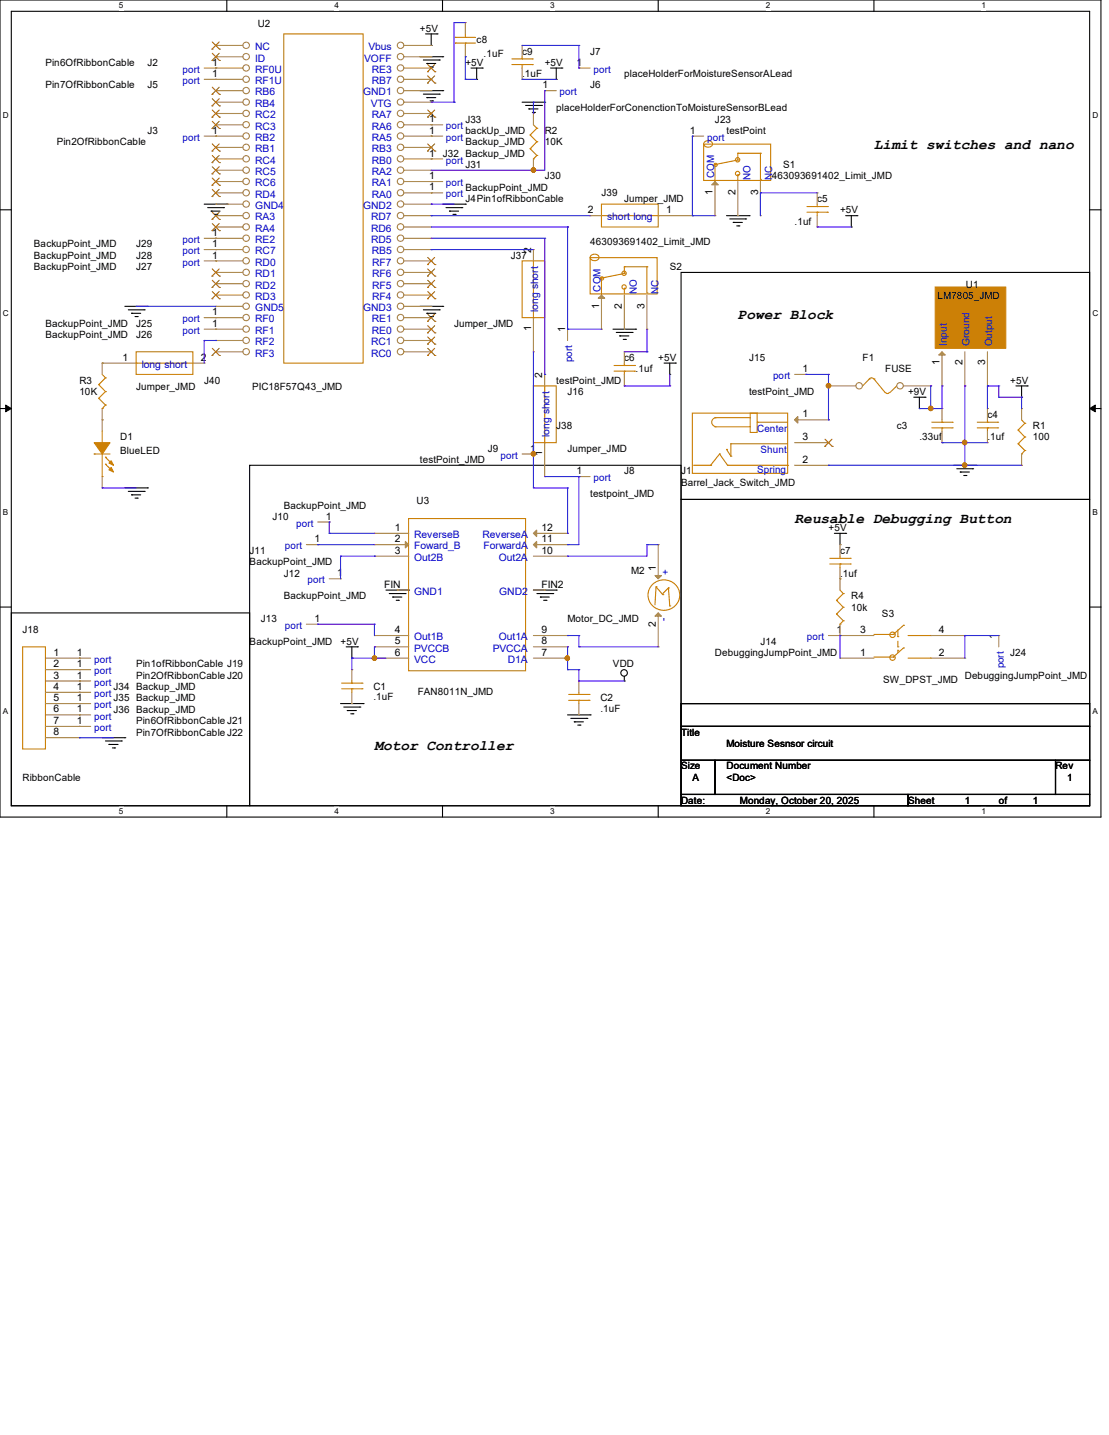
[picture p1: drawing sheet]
<svg xmlns="http://www.w3.org/2000/svg" width="216mm" height="279mm" viewBox="0 0 216 279" stroke-linecap="round" stroke-linejoin="round" font-family="sans-serif">
<path d="M0 0h214.3v159.1h-214.3zM2.2 2.2h209.9v154.7h-209.9z" fill="none" stroke="#000" stroke-width=".21"/>
<g fill="#fff">
<path d="M23.2 .2h.8v1.8h-.8z"/>
<path d="M23.2 157.1h.8v1.8h-.8z"/>
</g>
<path d="M44.2 0v2.2M44.2 156.9v2.2" fill="none" stroke="#000" stroke-width=".21"/>
<g fill="#fff">
<path d="M65.1 .2h.9v1.8h-.9z"/>
<path d="M65.1 157.1h.9v1.8h-.9z"/>
</g>
<path d="M86.1 0v2.2M86.1 156.9v2.2" fill="none" stroke="#000" stroke-width=".21"/>
<g fill="#fff">
<path d="M107.1 .2h.9v1.8h-.9z"/>
<path d="M107.1 157.1h.9v1.8h-.9z"/>
</g>
<path d="M128.1 0v2.2M128.1 156.9v2.2" fill="none" stroke="#000" stroke-width=".21"/>
<g fill="#fff">
<path d="M149.1 .2h.9v1.8h-.9z"/>
<path d="M149.1 157.1h.9v1.8h-.9z"/>
</g>
<path d="M170.1 0v2.2M170.1 156.9v2.2" fill="none" stroke="#000" stroke-width=".21"/>
<g fill="#fff">
<path d="M191.1 .2h.9v1.8h-.9z"/>
<path d="M191.1 157.1h.9v1.8h-.9z"/>
<path d="M.6 21.5h1.1v1.8h-1.1z"/>
<path d="M212.7 21.5h1.1v1.8h-1.1z"/>
<path d="M.6 60.2h1.1v1.7h-1.1z"/>
<path d="M212.7 60.2h1.1v1.7h-1.1z"/>
</g>
<path d="M0 40.9h2.2M212.1 40.9h2.2" fill="none" stroke="#000" stroke-width=".21"/>
<g fill="#fff">
<path d="M.6 98.8h1v1.8h-1z"/>
<path d="M212.7 98.8h1v1.8h-1z"/>
</g>
<path d="M0 79.5h2.2M212.1 79.5h2.2" fill="none" stroke="#000" stroke-width=".21"/>
<path d="M1.1 78.9l1.1 .6-1.1 .7zM212.1 79.5l1.1-.6v1.3z" fill="#000" stroke="#000" stroke-width=".19"/>
<g fill="#fff">
<path d="M.6 137.5h1v1.8h-1z"/>
<path d="M212.7 137.5h1v1.8h-1z"/>
</g>
<g fill="none" stroke="#000" stroke-width=".21">
<path d="M81.7 17.7h4.5M81.7 11h4.5M82.4 18.3h3.1M82.4 11.7h3.1M82.8 6.6h2.3M83.1 19h.1M83.1 12.4h.1M83.1 19h1.7M83.1 12.4h1.7M83.7 19.6h.5M83.7 13h.5M83.9 8.8h.1"/>
<path d="M83.9 6.6v2.2M84.2 19.6h.1M84.2 13h.1M85.1 6.6h.1M85.5 18.3h.1M85.5 11.7h.1M86.2 17.7h.1M86.2 11h.1M91.7 13.3h2.2M92.8 15.5h.1M92.8 13.3v2.2M93.9 13.3h.1"/>
<path d="M101.6 19.9h4.4M106 19.9h.1M107.2 13.3h2.2M108.3 15.5h.1M108.3 13.3v2.2M109.4 13.3h.1M39.8 39.8h4.4M44.2 39.8h.1M86.2 39.8h4.4M90.6 39.8h.1M102.3 20.5h3.1M103 21.2h.1"/>
<path d="M103 21.2h1.7M103.6 21.9h.5M104.1 21.9h.1M105.4 20.5h.1M24.3 59.6h4.4M28.7 59.6h.1M40.4 40.4h3.1M41.1 41.1h.1M41.1 41.1h1.7M41.7 41.7h.5M42.2 41.7h.1M43.5 40.4h.1"/>
<path d="M81.7 59.6h4.5M86.2 59.6h.1M86.8 40.4h3.1M87.5 41.1h.1M87.5 41.1h1.8M88.2 41.7h.4M88.6 41.7h.1M89.9 40.4h.1M132.6 53h79.5v44.2h-79.5zM141.4 42h4.4M142.1 42.6h3.1M142.7 43.3h.1"/>
<path d="M142.7 43.3h1.8M143.4 44h.4M143.8 44h.1M145.2 42.6h.1M145.8 42h.1M164.6 42h2.2M165.7 44.2h.1M165.7 42v2.2M166.8 42h.1M25 60.3h3.1M25.6 61h.1M25.6 61h1.8"/>
<path d="M26.3 61.6h.4M26.7 61.6h.1M28.1 60.3h.1M82.4 60.3h3.1M83.1 61h.1M83.1 61h1.7M83.7 61.6h.5M84.2 61.6h.1M85.5 60.3h.1M119.3 64.1h4.4M120 64.7h3.1M120.6 65.4h.1"/>
<path d="M120.6 65.4h1.8M121.3 66.1h.5M121.8 66.1h.1M123.1 64.7h.1M123.7 64.1h.1M129.3 70.7h2.2M130.4 72.9h.1M130.4 70.7v2.2M131.5 70.7h.1M177.9 77.3h2.2M179 79.5h.1M179 77.3v2.2"/>
<path d="M180.1 77.3h.1M197.8 75.1h2.2M198.9 77.3h.1M198.9 75.1v2.2M200 75.1h.1M24.3 95h4.4M25 95.7h3.1M25.6 96.4h.1M25.6 96.4h1.8M26.3 97h.4M26.7 97h.1M28.1 95.7h.1"/>
<path d="M28.7 95h.1M48.6 90.6h84v66.3h-84zM132.6 97.2h79.5v39.8h-79.5zM185.6 90.6h4.4M186.3 91.3h3.1M186.9 91.9h.1M186.9 91.9h1.8M187.6 92.6h.4M188 92.6h.1M189.4 91.3h.1M190 90.6h.1M0 118.2h2.2"/>
<path d="M2.2 119.3h46.4v37.6h-46.4zM75.1 114.9h4.4M75.8 115.6h3.1M76.5 116.2h.1M76.5 116.2h1.7M77.1 116.9h.5M77.6 116.9h.1M78.9 115.6h.1M79.5 114.9h.1M103.8 114.9h4.5M104.5 115.6h3.1M105.2 116.2h.1"/>
<path d="M105.2 116.2h1.7M105.8 116.9h.5M106.3 116.9h.1M107.6 115.6h.1M108.3 114.9h.1M162.4 103.8h2.2M163.5 106h.1M163.5 103.8v2.2M164.6 103.8h.1M212.1 118.2h2.2M66.3 137h4.4M66.9 137.7h3.2"/>
<path d="M67.4 125.9h2.2M67.6 138.3h.1M67.6 138.3h1.8M68.3 139h.4M68.5 128.1h.1M68.5 125.9v2.2M68.7 139h.1M69.6 125.9h.1M70.1 137.7h.1M70.7 137h.1M110.5 139.2h4.4M111.1 139.9h3.2"/>
<path d="M114.3 139.9h.1M114.9 139.2h.1M121.5 132.6h.1M121.5 131.7v.9M132.6 137h79.5v4.4h-79.5zM19.9 143.6h4.4M20.5 144.3h3.1M21.2 144.9h.1M21.2 144.9h1.8M21.9 145.6h.4M22.3 145.6h.1M23.6 144.3h.1"/>
<path d="M24.3 143.6h.1M111.8 140.5h.1M111.8 140.5h1.8M112.5 141.2h.4M112.9 141.2h.1M132.6 141.4h79.5v6.6h-79.5zM132.6 148h6.6v6.7h-6.6zM132.6 154.7h44.2v2.2h-44.2zM139.2 148h66.3v6.7h-66.3zM176.8 154.7h35.3v2.2h-35.3zM205.5 148h6.6v6.7h-6.6z"/>
<circle cx="121.5" cy="131" r=".64"/>
</g>
<g fill="none" stroke="#a84" stroke-width=".21">
<path d="M101.6 8.8h.1M101.6 15.5h.1M101.6 8.8v2.2M101.6 13.3v2.2M83.9 30.9h.1M83.9 35.3h.1M83.9 30.9h2.3M83.9 35.3h2.3M139.2 35.3v6.7M143.6 35.3v6.7M148 35.3v6.7M159.1 37.5h.1"/>
<path d="M159.1 37.5v2.3M39.8 48.6h2.2M42 48.6h.1M117.1 57.4v6.7M121.5 57.4v6.7M125.9 57.4v6.7M139.2 42h.1M143.6 42h.1M148 42h.1M159.1 44.2h.1M159.1 42v2.2M39.8 61.8h2.2"/>
<path d="M42 61.8h.1M117.1 64.1h.1M121.5 64.1h.1M125.9 64.1h.1M154.7 72.9h2.2M156.9 72.9h.1M183.4 79.5h.1M183.4 75.1h.1M183.4 68.5v6.6M183.4 79.5v2.2M187.8 75.1h.1M187.8 68.5v6.6"/>
<path d="M192.2 75.1h.1M192.2 68.5v6.6M183.4 86.2h.1M183.4 83.9v2.3M59.6 106h2.2M61.8 106h.1M61.8 101.6h2.3M64.1 101.6h.1M64.1 112.7h2.2M66.3 112.7h.1M128.1 106h.1M128.1 106v6.7"/>
<path d="M128.1 119.3v6.6M15.5 132.6h.1M15.5 139.2h.1M15.5 132.6h2.2M15.5 139.2h2.2M59.6 121.5h2.2M61.8 121.5h.1M128.1 125.9h.1M161.3 123.7h8.8M163.5 123.7h.1M163.5 128.1h.1M163.5 128.1h6.6"/>
<path d="M181.2 123.7h6.6M181.2 128.1h6.6M187.8 128.1h.1M187.8 123.7h.1"/>
</g>
<g fill="none" stroke="#cc8006" stroke-width=".21">
<path d="M99.7 12.6h3.9M99.7 11.5h3.9M101.6 11.5h.1M101.6 12.6h.1M101.6 11v.5M101.6 12.6v.7M103.6 12.6h.1M103.6 11.5h.1M137 28.1h13v7h-13zM137.2 27.6a.84 .84 0 0 1 1-.2 .84 .84 0 0 1 .5 .9 .86 .86 0 0 1-1 .4 .86 .86 0 0 1-.6-.9zM139.2 32h.1M139.2 32v3.3"/>
<path d="M143.6 31.2h.1M143.6 29.8h.1M143.6 34h.1M143.6 31.2l-4.4 .8M143.6 29.8v1.4M143.6 34v1.1M143.6 29.8h4.4M148 29.8h.1M148 34.9h.1M148 29.8v5.1M159.1 39.8v.4M114.9 50.2h13v7h-13z"/>
<path d="M115.1 49.7a.84 .84 0 0 1 1-.2 .84 .84 0 0 1 .5 .9 .86 .86 0 0 1-1 .4 .86 .86 0 0 1-.6-.9zM117.1 54.1h.1M117.1 54.1v3.3M121.5 53.3h.1M121.5 51.9h.1M121.5 56.1h.1M121.5 53.3l-4.4 .8M121.5 51.9v1.4M121.5 56.1v1.1M121.5 51.9h4.4M125.9 51.9h.1M125.9 57h.1"/>
<path d="M125.9 51.9v5.1M157.1 41.3h4M157.1 40.2h4M159.1 40.2h.1M159.1 41.3h.1M159.1 41.3v.7M161.1 41.3h.1M161.1 40.2h.1M169.2 73.8a.64 .64 0 0 1 .9 0M169.2 73.8h.1M169.2 73.8l-1.3 1.3M170.1 73.8h.1"/>
<path d="M170.1 73.8l2.2 2.7M173.1 76.4l-.3 .2-.4-.2M174.6 75.1h.1M174.6 75.1l-1.4 1.4M181.4 83.3h4M181.4 82.2h4M183.4 82.2h.1M183.4 83.3h.1M183.4 81.7v.5M183.4 83.3v.6M185.4 83.3h.1M185.4 82.2h.1"/>
<path d="M126.8 114a3 3 0 0 1 5 .2 3 3 0 0 1-1.8 4.6 2.99 2.99 0 0 1-3.3-1.3 2.99 2.99 0 0 1 .1-3.5zM127.7 114.3h.1M127.7 114.3l-.2 3.5M127.7 114.3l1.3 1.5M129 115.8h.1M130.1 114.5h.1M130.1 114.5l-1.1 1.1M130.1 114.5l.3 3.5M130.4 118h.1M170.1 123.5h3.8M170.1 127.9h3.8M173.9 123.5h.1"/>
<path d="M173.9 127.9h.1M174.8 124h.1M174.8 125.9h.1M174.8 126.6h.1M174.8 122.6v1.4M174.8 124.8v1.1M174.8 126.6v.4M175.9 121.8h.1M175.9 126.2h.1M175.9 121.8l-2 1.7M175.9 126.2l-2 1.7M176.8 123.7h4.4"/>
<path d="M176.8 128.1h4.4M181.2 123.7h.1M181.2 128.1h.1"/>
<circle cx="139.3" cy="32.1" r=".32"/>
<circle cx="143.6" cy="33.8" r=".42"/>
<circle cx="143.6" cy="31.1" r=".42"/>
<circle cx="117.2" cy="54.2" r=".32"/>
<circle cx="121.5" cy="55.9" r=".42"/>
<circle cx="121.5" cy="53.2" r=".42"/>
<circle cx="173.8" cy="128" r=".53"/>
<circle cx="173.8" cy="123.6" r=".53"/>
</g>
<g fill="#a84" stroke="#a84" stroke-width=".21">
<path d="M117.1 57.4l.6 .7h-1.2z"/>
<path d="M138.6 36l.6-.7 .6 .7z"/>
<path d="M182.8 69.1l.6-.6 .6 .6z"/>
<path d="M127.5 112.1h1.3l-.7 .6z"/>
<path d="M127.5 120l.6-.7 .7 .7z"/>
</g>
<path d="M182.1 55.9h13.7v11.9h-13.7z" fill-rule="evenodd" fill="#cc8006" stroke="#cc8006" stroke-width=".21"/>
<circle cx="167.3" cy="75.1" r=".63" fill="#fff" stroke="#a84" stroke-width=".21"/>
<path d="M161.3 75.1h.1M161.3 75.1h5.3" fill="none" stroke="#a84" stroke-width=".21"/>
<circle cx="175.2" cy="75.1" r=".63" fill="#fff" stroke="#a84" stroke-width=".21"/>
<g fill="none" stroke="#a84" stroke-width=".21">
<path d="M39.8 13.3h2.2M42 13.3h.1M106 17.7h.1M106 17.7h2.3M112.7 13.3h.1M112.7 13.3h2.2M39.8 26.5h2.2M42 26.5h.1M83.9 37.5h.1M83.9 37.5h2.3M103.8 22.1h.1M103.8 33.1h.1"/>
<path d="M103.8 22.1v2.2M103.8 30.9v2.2M134.8 26.5h.1M134.8 26.5h2.2M39.8 46.4h2.2M42 46.4h.1M114.9 42h.1M114.9 42h2.2M128.1 42h6.7M134.8 42h.1M19.9 70.7h.1M19.9 70.7v2.2"/>
<path d="M19.9 79.5v4.4M19.9 70.7h6.6M37.5 70.7h2.3M39.8 70.7h.1M106 72.9h.1M106 72.9v2.2M121.5 68.5h.1M121.5 75.1h.1M121.5 68.5v2.2M121.5 72.9v2.2M175.9 75.1h5.3M181.2 75.1h.1"/>
<path d="M192.2 79.5h.1M192.2 79.5v2.2M198.9 79.5h.1M198.9 79.5v2.2M19.9 81.7h.1M19.9 95h.1M19.9 92.8v2.2M101.6 88.4h2.2M103.8 88.4h.1M106 92.8h.1M106 86.2v6.6M112.7 92.8h.1"/>
<path d="M112.7 92.8h2.2M154.7 81.7h6.6M154.7 90.6h6.6M154.7 86.2h6.6M161.3 81.7h.1M161.3 90.6h.1M161.3 86.2h.1M192.2 86.2h.1M192.2 83.9v2.3M198.9 90.6h.1M198.9 88.4v2.2M72.9 103.8h.1"/>
<path d="M72.9 106h.1M72.9 108.3h.1M72.9 103.8h6.6M72.9 106h6.6M72.9 108.3h6.6M77.3 114.9h.1M77.3 114.9h2.2M103.8 103.8h6.7M103.8 106h6.7M103.8 108.3h6.7M103.8 114.9h2.2M106 114.9h.1"/>
<path d="M110.5 108.3h.1M110.5 106h.1M110.5 103.8h.1M163.5 112.7h.1M163.5 112.7v2.2M8.8 128.1h8.9M8.8 130.4h8.9M8.8 132.6h6.7M8.8 134.8h6.7M8.8 137h8.9M8.8 139.2h6.7M15.5 128.1h.1"/>
<path d="M15.5 130.4h.1M15.5 132.6h.1M15.5 134.8h.1M15.5 137h.1M15.5 139.2h.1M68.5 130.4h.1M68.5 137h.1M68.5 130.4v2.2M68.5 134.8v2.2M72.9 123.7h.1M72.9 125.9h.1M72.9 128.1h.1"/>
<path d="M72.9 128.1h6.6M72.9 123.7h6.6M72.9 125.9h6.6M103.8 128.1h6.7M103.8 123.7h6.7M103.8 125.9h6.7M110.5 128.1h.1M110.5 125.9h.1M110.5 123.7h.1M112.7 132.6h.1M112.7 139.2h.1M112.7 132.6v2.2"/>
<path d="M112.7 137v2.2M163.5 123.7h.1M163.5 121.5v2.2M194.4 123.7h.1M194.4 123.7v2.2M8.8 141.4h8.9M8.8 143.6h6.7M15.5 141.4h.1M15.5 143.6h.1"/>
</g>
<g fill="none" stroke="#cc8006" stroke-width=".21">
<path d="M55.2 6.6h15.5v64.1h-15.5zM103.2 26.3h.1M103.2 29h.1M103.2 26.3l1.3 1.3M103.2 29l1.3 1.3M103.8 30.9h.1M103.8 24.3l.7 .7M104.5 25h.1M104.5 27.6h.1M104.5 30.3h.1M104.5 25l-1.3 1.3M104.5 27.6l-1.3 1.4"/>
<path d="M104.5 30.3l-.7 .6M117.1 39.8h11v4.4h-11zM117.1 42h11M128.1 42h.1M19.2 74.9h.1M19.2 77.6h.1M19.2 74.9l1.3 1.3M19.2 77.6l1.3 1.3M19.9 79.5h.1M19.9 72.9l.6 .7M20.5 73.6h.1M20.5 76.2h.1"/>
<path d="M20.5 78.9h.1M20.5 73.6l-1.3 1.3M20.5 76.2l-1.3 1.4M20.5 78.9l-.6 .6M26.5 68.5h11v4.4h-11zM26.5 70.7h.1M26.5 70.7h11M103.8 75.1h4.5v11.1h-4.5zM106 75.1v11.1M119.5 72.3h4M119.5 71.2h4M121.5 71.2h.1"/>
<path d="M121.5 72.3h.1M121.5 70.7v.5M121.5 72.3v.6M123.5 72.3h.1M123.5 71.2h.1M18.3 88.4h.1M18.3 88.4h3.1M19.9 86.2h.1M19.9 92.8h.1M19.9 83.9v2.3M19.9 88.4v4.4M20.5 89h.1"/>
<path d="M20.5 90.4h.1M20.5 89l1.4 1.4M20.5 90.4l1.4 1.3M106 86.2h.1M134.8 80.4h18.5v11.8h-18.5zM135 90.6h3.3M138.3 90.6h.1M139.2 81.3h.1M139.2 83.1h.1M139.2 81.3h6.8M139.2 83.1h6.8M139.4 81.3a.87 .87 0 0 0-.8 .8 .87 .87 0 0 0 .6 .9"/>
<path d="M140.1 88.4h.1M140.1 88.4l-1.8 2.2M140.1 88.4l1.5 2.2M141.4 87.5h.1M141.4 87.5l.9 1.3M141.6 90.6h.1M141.6 90.6h11.7M142.3 86.4h.1M142.3 88.8h.1M142.3 86.4h11M142.3 86.4v2.4M146 80.4h1.4v3.8h-1.4z"/>
<path d="M147.4 82.2h.1M147.4 82.2h5.9M153.3 90.6h.1M190.2 82.2h4M190.2 83.3h4M192.2 82.2h.1M192.2 83.3h.1M192.2 81.7v.5M192.2 83.3v.6M194.2 83.3h.1M194.2 82.2h.1M198.2 83.7h.1"/>
<path d="M198.2 86.4h.1M198.2 83.7l1.3 1.4M198.2 86.4l1.3 1.3M198.9 88.4h.1M198.9 81.7l.6 .7M199.5 82.4h.1M199.5 85.1h.1M199.5 87.7h.1M199.5 82.4l-1.3 1.3M199.5 85.1l-1.3 1.3M199.5 87.7l-.6 .7M79.5 101h22.8v29.6h-22.8z"/>
<path d="M162.9 116.9h.1M162.9 119.5h.1M162.9 116.9l1.3 1.3M162.9 119.5l1.3 1.4M163.5 114.9l.7 .7M164.2 115.6h.1M164.2 118.2h.1M164.2 115.6l-1.3 1.3M164.2 118.2l-1.3 1.3M4.4 125.9h4.4v19.9h-4.4zM66.5 134.1h4M66.5 133h4"/>
<path d="M68.5 133h.1M68.5 134.1h.1M68.5 132.6v.4M68.5 134.1v.7M70.5 134.1h.1M70.5 133h.1M110.7 136.4h4M110.7 135.2h4M112.7 135.2h.1M112.7 136.4h.1M112.7 134.8v.4M112.7 136.4v.6"/>
<path d="M114.7 136.4h.1M114.7 135.2h.1M163.5 121.5h.1M164.2 120.9h.1M164.2 120.9l-.7 .6"/>
</g>
<g fill="#a84" stroke="#a84" stroke-width=".21">
<path d="M155.3 81.1v1.3l-.6-.7z"/>
<path d="M78.9 105.4l.6 .6-.6 .7z"/>
<path d="M104.5 105.4v1.3l-.7-.7z"/>
<path d="M104.5 103.2v1.3l-.7-.7z"/>
</g>
<path d="M160.6 86.9h.1M160.6 85.5l1.4 1.4M162 85.5l-1.4 1.4M162 86.9h.1" fill="none" stroke="#804000" stroke-width=".19"/>
<g fill="#cc8006" stroke="#cc8006" stroke-width=".21">
<path d="M18.3 86.2h3.1l-1.5 2.2z" fill-rule="evenodd"/>
<path d="M21.6 91l.5 .9-.9-.4z" fill-rule="evenodd"/>
<path d="M21.6 89.7l.5 .9-.9-.4z" fill-rule="evenodd"/>
</g>
<circle cx="78" cy="8.8" r=".63" fill="#fff" stroke="#a84" stroke-width=".21"/>
<path d="M78.7 8.8h5.2M83.9 8.8h.1" fill="none" stroke="#a84" stroke-width=".21"/>
<circle cx="78" cy="11" r=".63" fill="#fff" stroke="#a84" stroke-width=".21"/>
<path d="M78.7 11h5.2M83.9 11h.1" fill="none" stroke="#a84" stroke-width=".21"/>
<circle cx="78" cy="13.2" r=".63" fill="#fff" stroke="#a84" stroke-width=".21"/>
<path d="M78.7 13.3h5.2M83.9 13.3h.1" fill="none" stroke="#a84" stroke-width=".21"/>
<path d="M83.2 14h.1M83.3 12.6l1.4 1.4M84.6 12.6l-1.4 1.4M84.7 14h.1" fill="none" stroke="#804000" stroke-width=".19"/>
<circle cx="78" cy="15.4" r=".63" fill="#fff" stroke="#a84" stroke-width=".21"/>
<path d="M78.7 15.5h5.2M83.9 15.5h.1" fill="none" stroke="#a84" stroke-width=".21"/>
<path d="M83.2 16.2h.1M83.3 14.8l1.4 1.4M84.6 14.8l-1.4 1.4M84.7 16.2h.1" fill="none" stroke="#804000" stroke-width=".19"/>
<circle cx="78" cy="17.6" r=".63" fill="#fff" stroke="#a84" stroke-width=".21"/>
<path d="M78.7 17.7h5.2M83.9 17.7h.1" fill="none" stroke="#a84" stroke-width=".21"/>
<circle cx="78" cy="19.9" r=".63" fill="#fff" stroke="#a84" stroke-width=".21"/>
<path d="M78.7 19.9h5.2M83.9 19.9h.1" fill="none" stroke="#a84" stroke-width=".21"/>
<circle cx="78" cy="22.1" r=".63" fill="#fff" stroke="#a84" stroke-width=".21"/>
<path d="M78.7 22.1h5.2M83.9 22.1h.1" fill="none" stroke="#a84" stroke-width=".21"/>
<path d="M83.2 22.8h.1M83.3 21.4l1.4 1.4M84.6 21.4l-1.4 1.4M84.7 22.8h.1" fill="none" stroke="#804000" stroke-width=".19"/>
<circle cx="78" cy="24.3" r=".63" fill="#fff" stroke="#a84" stroke-width=".21"/>
<path d="M78.7 24.3h5.2M83.9 24.3h.1" fill="none" stroke="#a84" stroke-width=".21"/>
<circle cx="78" cy="26.5" r=".63" fill="#fff" stroke="#a84" stroke-width=".21"/>
<path d="M78.7 26.5h5.2M83.9 26.5h.1" fill="none" stroke="#a84" stroke-width=".21"/>
<circle cx="78" cy="28.7" r=".63" fill="#fff" stroke="#a84" stroke-width=".21"/>
<path d="M78.7 28.7h5.2M83.9 28.7h.1" fill="none" stroke="#a84" stroke-width=".21"/>
<path d="M83.2 29.4h.1M83.3 28l1.4 1.4M84.6 28l-1.4 1.4M84.7 29.4h.1" fill="none" stroke="#804000" stroke-width=".19"/>
<circle cx="78" cy="30.9" r=".63" fill="#fff" stroke="#a84" stroke-width=".21"/>
<path d="M78.7 30.9h5.2M83.9 30.9h.1" fill="none" stroke="#a84" stroke-width=".21"/>
<circle cx="78" cy="39.7" r=".63" fill="#fff" stroke="#a84" stroke-width=".21"/>
<path d="M78.7 39.8h5.2M83.9 39.8h.1" fill="none" stroke="#a84" stroke-width=".21"/>
<circle cx="78" cy="42" r=".63" fill="#fff" stroke="#a84" stroke-width=".21"/>
<path d="M78.7 42h5.2M83.9 42h.1" fill="none" stroke="#a84" stroke-width=".21"/>
<circle cx="78" cy="44.2" r=".63" fill="#fff" stroke="#a84" stroke-width=".21"/>
<path d="M78.7 44.2h5.2M83.9 44.2h.1" fill="none" stroke="#a84" stroke-width=".21"/>
<circle cx="78" cy="46.4" r=".63" fill="#fff" stroke="#a84" stroke-width=".21"/>
<path d="M78.7 46.4h5.2M83.9 46.4h.1" fill="none" stroke="#a84" stroke-width=".21"/>
<circle cx="78" cy="48.6" r=".63" fill="#fff" stroke="#a84" stroke-width=".21"/>
<path d="M78.7 48.6h5.2M83.9 48.6h.1" fill="none" stroke="#a84" stroke-width=".21"/>
<circle cx="78" cy="50.8" r=".63" fill="#fff" stroke="#a84" stroke-width=".21"/>
<path d="M78.7 50.8h5.2M83.9 50.8h.1" fill="none" stroke="#a84" stroke-width=".21"/>
<path d="M83.2 51.5h.1M83.3 50.1l1.4 1.4M84.6 50.1l-1.4 1.4M84.7 51.5h.1" fill="none" stroke="#804000" stroke-width=".19"/>
<circle cx="78" cy="53" r=".63" fill="#fff" stroke="#a84" stroke-width=".21"/>
<path d="M78.7 53h5.2M83.9 53h.1" fill="none" stroke="#a84" stroke-width=".21"/>
<path d="M83.2 53.8h.1M83.3 52.4l1.4 1.4M84.6 52.4l-1.4 1.4M84.7 53.8h.1" fill="none" stroke="#804000" stroke-width=".19"/>
<circle cx="78" cy="55.2" r=".63" fill="#fff" stroke="#a84" stroke-width=".21"/>
<path d="M78.7 55.2h5.2M83.9 55.2h.1" fill="none" stroke="#a84" stroke-width=".21"/>
<path d="M83.2 56h.1M83.3 54.6l1.4 1.4M84.6 54.6l-1.4 1.4M84.7 56h.1" fill="none" stroke="#804000" stroke-width=".19"/>
<circle cx="78" cy="57.4" r=".63" fill="#fff" stroke="#a84" stroke-width=".21"/>
<path d="M78.7 57.4h5.2M83.9 57.4h.1" fill="none" stroke="#a84" stroke-width=".21"/>
<path d="M83.2 58.2h.1M83.3 56.8l1.4 1.4M84.6 56.8l-1.4 1.4M84.7 58.2h.1" fill="none" stroke="#804000" stroke-width=".19"/>
<circle cx="78" cy="59.6" r=".63" fill="#fff" stroke="#a84" stroke-width=".21"/>
<path d="M78.7 59.6h5.2M83.9 59.6h.1" fill="none" stroke="#a84" stroke-width=".21"/>
<circle cx="78" cy="61.8" r=".63" fill="#fff" stroke="#a84" stroke-width=".21"/>
<path d="M78.7 61.8h5.2M83.9 61.8h.1" fill="none" stroke="#a84" stroke-width=".21"/>
<path d="M83.2 62.6h.1M83.3 61.2l1.4 1.4M84.6 61.2l-1.4 1.4M84.7 62.6h.1" fill="none" stroke="#804000" stroke-width=".19"/>
<circle cx="78" cy="64.1" r=".63" fill="#fff" stroke="#a84" stroke-width=".21"/>
<path d="M78.7 64.1h5.2M83.9 64.1h.1" fill="none" stroke="#a84" stroke-width=".21"/>
<path d="M83.2 64.8h.1M83.3 63.4l1.4 1.4M84.6 63.4l-1.4 1.4M84.7 64.8h.1" fill="none" stroke="#804000" stroke-width=".19"/>
<circle cx="78" cy="66.3" r=".63" fill="#fff" stroke="#a84" stroke-width=".21"/>
<path d="M78.7 66.3h5.2M83.9 66.3h.1" fill="none" stroke="#a84" stroke-width=".21"/>
<path d="M83.2 67h.1M83.3 65.6l1.4 1.4M84.6 65.6l-1.4 1.4M84.7 67h.1" fill="none" stroke="#804000" stroke-width=".19"/>
<circle cx="78" cy="68.5" r=".63" fill="#fff" stroke="#a84" stroke-width=".21"/>
<path d="M78.7 68.5h5.2M83.9 68.5h.1" fill="none" stroke="#a84" stroke-width=".21"/>
<path d="M83.2 69.2h.1M83.3 67.8l1.4 1.4M84.6 67.8l-1.4 1.4M84.7 69.2h.1" fill="none" stroke="#804000" stroke-width=".19"/>
<circle cx="47.9" cy="8.8" r=".63" fill="#fff" stroke="#a84" stroke-width=".21"/>
<path d="M42 8.8h.1M42 8.8h5.3" fill="none" stroke="#a84" stroke-width=".21"/>
<path d="M41.3 9.6h.1M41.3 8.2l1.4 1.4M42.7 8.2l-1.4 1.4M42.7 9.6h.1" fill="none" stroke="#804000" stroke-width=".19"/>
<circle cx="47.9" cy="11" r=".63" fill="#fff" stroke="#a84" stroke-width=".21"/>
<path d="M42 11h.1M42 11h5.3" fill="none" stroke="#a84" stroke-width=".21"/>
<path d="M41.3 11.8h.1M41.3 10.4l1.4 1.4M42.7 10.4l-1.4 1.4M42.7 11.8h.1" fill="none" stroke="#804000" stroke-width=".19"/>
<circle cx="47.9" cy="13.2" r=".63" fill="#fff" stroke="#a84" stroke-width=".21"/>
<path d="M42 13.3h.1M42 13.3h5.3" fill="none" stroke="#a84" stroke-width=".21"/>
<circle cx="47.9" cy="15.4" r=".63" fill="#fff" stroke="#a84" stroke-width=".21"/>
<path d="M42 15.5h.1M42 15.5h5.3" fill="none" stroke="#a84" stroke-width=".21"/>
<circle cx="47.9" cy="17.6" r=".63" fill="#fff" stroke="#a84" stroke-width=".21"/>
<path d="M42 17.7h.1M42 17.7h5.3" fill="none" stroke="#a84" stroke-width=".21"/>
<path d="M41.3 18.4h.1M41.3 17l1.4 1.4M42.7 17l-1.4 1.4M42.7 18.4h.1" fill="none" stroke="#804000" stroke-width=".19"/>
<circle cx="47.9" cy="19.9" r=".63" fill="#fff" stroke="#a84" stroke-width=".21"/>
<path d="M42 19.9h.1M42 19.9h5.3" fill="none" stroke="#a84" stroke-width=".21"/>
<path d="M41.3 19.2l1.4 1.4M42.7 19.2l-1.4 1.4M41.3 20.6h.1M42.7 20.6h.1" fill="none" stroke="#804000" stroke-width=".19"/>
<circle cx="47.9" cy="22.1" r=".63" fill="#fff" stroke="#a84" stroke-width=".21"/>
<path d="M42 22.1h.1M42 22.1h5.3" fill="none" stroke="#a84" stroke-width=".21"/>
<path d="M41.3 22.8h.1M41.3 21.4l1.4 1.4M42.7 21.4l-1.4 1.4M42.7 22.8h.1" fill="none" stroke="#804000" stroke-width=".19"/>
<circle cx="47.9" cy="24.3" r=".63" fill="#fff" stroke="#a84" stroke-width=".21"/>
<path d="M42 24.3h.1M42 24.3h5.3" fill="none" stroke="#a84" stroke-width=".21"/>
<path d="M41.3 25h.1M41.3 23.6l1.4 1.4M42.7 23.6l-1.4 1.4M42.7 25h.1" fill="none" stroke="#804000" stroke-width=".19"/>
<circle cx="47.9" cy="26.5" r=".63" fill="#fff" stroke="#a84" stroke-width=".21"/>
<path d="M42 26.5h.1M42 26.5h5.3" fill="none" stroke="#a84" stroke-width=".21"/>
<circle cx="47.9" cy="28.7" r=".63" fill="#fff" stroke="#a84" stroke-width=".21"/>
<path d="M42 28.7h.1M42 28.7h5.3" fill="none" stroke="#a84" stroke-width=".21"/>
<path d="M41.3 29.4h.1M41.3 28l1.4 1.4M42.7 28l-1.4 1.4M42.7 29.4h.1" fill="none" stroke="#804000" stroke-width=".19"/>
<circle cx="47.9" cy="30.9" r=".63" fill="#fff" stroke="#a84" stroke-width=".21"/>
<path d="M42 30.9h.1M42 30.9h5.3" fill="none" stroke="#a84" stroke-width=".21"/>
<path d="M41.3 31.7h.1M41.3 30.3l1.4 1.4M42.7 30.3l-1.4 1.4M42.7 31.7h.1" fill="none" stroke="#804000" stroke-width=".19"/>
<circle cx="47.9" cy="33.1" r=".63" fill="#fff" stroke="#a84" stroke-width=".21"/>
<path d="M42 33.1h.1M42 33.1h5.3" fill="none" stroke="#a84" stroke-width=".21"/>
<path d="M41.3 33.9h.1M41.3 32.5l1.4 1.4M42.7 32.5l-1.4 1.4M42.7 33.9h.1" fill="none" stroke="#804000" stroke-width=".19"/>
<circle cx="47.9" cy="35.3" r=".63" fill="#fff" stroke="#a84" stroke-width=".21"/>
<path d="M42 35.3h.1M42 35.3h5.3" fill="none" stroke="#a84" stroke-width=".21"/>
<path d="M41.3 36.1h.1M41.3 34.7l1.4 1.4M42.7 34.7l-1.4 1.4M42.7 36.1h.1" fill="none" stroke="#804000" stroke-width=".19"/>
<circle cx="47.9" cy="37.5" r=".63" fill="#fff" stroke="#a84" stroke-width=".21"/>
<path d="M42 37.5h.1M42 37.5h5.3" fill="none" stroke="#a84" stroke-width=".21"/>
<path d="M41.3 38.3h.1M41.3 36.9l1.4 1.4M42.7 36.9l-1.4 1.4M42.7 38.3h.1" fill="none" stroke="#804000" stroke-width=".19"/>
<circle cx="47.9" cy="39.7" r=".63" fill="#fff" stroke="#a84" stroke-width=".21"/>
<path d="M42 39.8h.1M42 39.8h5.3" fill="none" stroke="#a84" stroke-width=".21"/>
<circle cx="47.9" cy="42" r=".63" fill="#fff" stroke="#a84" stroke-width=".21"/>
<path d="M42 42h.1M42 42h5.3" fill="none" stroke="#a84" stroke-width=".21"/>
<path d="M41.3 42.7h.1M41.3 41.3l1.4 1.4M42.7 41.3l-1.4 1.4M42.7 42.7h.1" fill="none" stroke="#804000" stroke-width=".19"/>
<circle cx="47.9" cy="44.2" r=".63" fill="#fff" stroke="#a84" stroke-width=".21"/>
<path d="M42 44.2h.1M42 44.2h5.3" fill="none" stroke="#a84" stroke-width=".21"/>
<path d="M41.3 44.9h.1M41.3 43.5l1.4 1.4M42.7 43.5l-1.4 1.4M42.7 44.9h.1" fill="none" stroke="#804000" stroke-width=".19"/>
<circle cx="47.9" cy="46.4" r=".63" fill="#fff" stroke="#a84" stroke-width=".21"/>
<path d="M42 46.4h.1M42 46.4h5.3" fill="none" stroke="#a84" stroke-width=".21"/>
<circle cx="47.9" cy="48.6" r=".63" fill="#fff" stroke="#a84" stroke-width=".21"/>
<path d="M42 48.6h.1M42 48.6h5.3" fill="none" stroke="#a84" stroke-width=".21"/>
<circle cx="47.9" cy="50.8" r=".63" fill="#fff" stroke="#a84" stroke-width=".21"/>
<path d="M42 50.8h.1M42 50.8h5.3" fill="none" stroke="#a84" stroke-width=".21"/>
<circle cx="47.9" cy="53" r=".63" fill="#fff" stroke="#a84" stroke-width=".21"/>
<path d="M42 53h.1M42 53h5.3" fill="none" stroke="#a84" stroke-width=".21"/>
<path d="M41.3 53.8h.1M41.3 52.4l1.4 1.4M42.7 52.4l-1.4 1.4M42.7 53.8h.1" fill="none" stroke="#804000" stroke-width=".19"/>
<circle cx="47.9" cy="55.2" r=".63" fill="#fff" stroke="#a84" stroke-width=".21"/>
<path d="M42 55.2h.1M42 55.2h5.3" fill="none" stroke="#a84" stroke-width=".21"/>
<path d="M41.3 56h.1M41.3 54.6l1.4 1.4M42.7 54.6l-1.4 1.4M42.7 56h.1" fill="none" stroke="#804000" stroke-width=".19"/>
<circle cx="47.9" cy="57.4" r=".63" fill="#fff" stroke="#a84" stroke-width=".21"/>
<path d="M42 57.4h.1M42 57.4h5.3" fill="none" stroke="#a84" stroke-width=".21"/>
<path d="M41.3 58.2h.1M41.3 56.8l1.4 1.4M42.7 56.8l-1.4 1.4M42.7 58.2h.1" fill="none" stroke="#804000" stroke-width=".19"/>
<circle cx="47.9" cy="59.6" r=".63" fill="#fff" stroke="#a84" stroke-width=".21"/>
<path d="M42 59.6h.1M42 59.6h5.3" fill="none" stroke="#a84" stroke-width=".21"/>
<circle cx="47.9" cy="61.8" r=".63" fill="#fff" stroke="#a84" stroke-width=".21"/>
<path d="M42 61.8h.1M42 61.8h5.3" fill="none" stroke="#a84" stroke-width=".21"/>
<circle cx="47.9" cy="64.1" r=".63" fill="#fff" stroke="#a84" stroke-width=".21"/>
<path d="M42 64.1h.1M42 64.1h5.3" fill="none" stroke="#a84" stroke-width=".21"/>
<circle cx="47.9" cy="66.3" r=".63" fill="#fff" stroke="#a84" stroke-width=".21"/>
<path d="M42 66.3h.1M42 66.3h5.3" fill="none" stroke="#a84" stroke-width=".21"/>
<circle cx="47.9" cy="68.5" r=".63" fill="#fff" stroke="#a84" stroke-width=".21"/>
<path d="M42 68.5h.1M42 68.5h5.3" fill="none" stroke="#a84" stroke-width=".21"/>
<path d="M41.3 69.2h.1M41.3 67.8l1.4 1.4M42.7 67.8l-1.4 1.4M42.7 69.2h.1" fill="none" stroke="#804000" stroke-width=".19"/>
<circle cx="78" cy="33.1" r=".63" fill="#fff" stroke="#a84" stroke-width=".21"/>
<path d="M78.7 33.1h5.2M83.9 33.1h.1" fill="none" stroke="#a84" stroke-width=".21"/>
<circle cx="78" cy="35.3" r=".63" fill="#fff" stroke="#a84" stroke-width=".21"/>
<path d="M78.7 35.3h5.2M83.9 35.3h.1" fill="none" stroke="#a84" stroke-width=".21"/>
<circle cx="78" cy="37.5" r=".63" fill="#fff" stroke="#a84" stroke-width=".21"/>
<g fill="none" stroke="#a84" stroke-width=".21">
<path d="M39.8 15.5h2.2M42 15.5h.1M90.6 11h.1M90.6 4.4h.1M90.6 4.4v2.2M90.6 8.8v2.2M78.7 37.5h5.2M83.9 37.5h.1M83.9 24.3h.1M83.9 26.5h.1M83.9 24.3h2.3M83.9 26.5h2.3"/>
<path d="M39.8 50.8h2.2M42 50.8h.1M103.8 48.6h.1M103.8 48.6v2.2M39.8 64.1h2.2M42 64.1h.1M103.8 68.5h.1M103.8 61.8v6.7M110.5 64.1h.1M110.5 64.1v2.2M163.5 106h.1M163.5 112.7h.1"/>
<path d="M163.5 106v2.3M163.5 110.5v2.2M15.5 134.8h.1M15.5 134.8h2.2"/>
</g>
<g fill="none" stroke="#cc8006" stroke-width=".21">
<path d="M88.6 7.3h.1M88.6 8.4h.1M88.6 7.3h4M88.6 8.4h4M90.6 8.4h.1M90.6 7.3h.1M90.6 6.6v.7M90.6 8.4v.4M101.6 50.8h4.4v11h-4.4zM103.8 50.8v11M103.8 61.8h.1M161.5 109.8h4"/>
<path d="M161.5 108.7h4M163.5 108.7h.1M163.5 109.8h.1M163.5 108.3v.4M163.5 109.8v.7M165.5 109.8h.1M165.5 108.7h.1"/>
</g>
<g fill="none" stroke="#4200ff" stroke-width=".21">
<path d="M83.9 19.9h4.5M88.4 19.9h.1M88.4 4.4h.1M88.4 4.4v15.5M88.4 4.4h2.2M90.6 11h.1M90.6 15.5h.1M90.6 15.5h2.2M90.6 11v4.5M101.6 15.5h.1M101.6 8.8h11.1M101.6 15.5h6.7"/>
<path d="M103.8 19.9h.1M103.8 19.9v2.2M106 17.7h.1M106 17.7v15.4h-22.1M112.7 13.3h.1M112.7 8.8h.1M112.7 8.8v4.5M83.9 39.8h.1M83.9 39.8h4.5M103.8 33.1h.1M134.8 26.5h.1M134.8 26.5v15.5"/>
<path d="M148 37.5h.1M148 37.5v4.5M148 37.5h11.1M26.5 59.6h.1M26.5 59.6h15.5M83.9 48.6h.1M83.9 42h.1M83.9 48.6h19.9M83.9 46.4h22.1M83.9 44.2h26.6M83.9 42h31M106 46.4h.1"/>
<path d="M106 46.4v26.5M110.5 44.2h.1M110.5 44.2v19.9M134.8 42h.1M134.8 42h4.4M159.1 44.2h.1M159.1 44.2h6.6M39.8 66.3h.1M39.8 66.3v4.4M39.8 66.3h2.2M42 66.3h.1M103.8 68.5v26.5"/>
<path d="M106 72.9h.1M110.5 64.1h.1M110.5 64.1h6.6M121.5 75.1h.1M121.5 75.1h8.9M121.5 68.5h4.4M125.9 68.5h.1M125.9 64.1v4.4M130.4 75.1h.1M130.4 72.9v2.2M156.9 72.9h.1M156.9 72.9h4.4"/>
<path d="M161.3 72.9h.1M161.3 72.9v8.8M179 79.5h.1M181.2 75.1h.1M181.2 79.5h.1M181.2 75.1v4.4M183.4 75.1h.1M183.4 75.1v4.4h-4.4M187.8 75.1h.1M187.8 75.1v15.5M192.2 75.1h.1M192.2 75.1v4.4"/>
<path d="M192.2 75.1h2.2M194.4 75.1h.1M194.4 77.3h.1M194.4 75.1v2.2M194.4 77.3h4.5M198.9 77.3h.1M198.9 77.3v2.2M19.9 95h.1M19.9 95h6.6M103.8 95h.1M103.8 88.4h.1M103.8 95h6.7"/>
<path d="M106 92.8h6.7M110.5 95h.1M110.5 95v8.8M112.7 92.8h.1M112.7 92.8v13.2h-2.2M161.3 90.6h.1M161.3 81.7h.1M161.3 90.6h37.6M183.4 86.2h.1M183.4 86.2h8.8M187.8 86.2h.1M187.8 90.6h.1"/>
<path d="M61.8 106h.1M61.8 106h11.1M64.1 103.8h.1M64.1 101.6h.1M64.1 103.8h8.8M64.1 101.6v2.2M66.3 108.3h.1M66.3 108.3h6.6M66.3 108.3v4.4M72.9 108.3h.1M110.5 106h.1M110.5 108.3h.1"/>
<path d="M110.5 103.8h.1M125.9 106h.1M125.9 106h2.2M125.9 106v2.3h-15.4M61.8 121.5h.1M61.8 121.5h11.1M68.5 128.1h.1M68.5 128.1h6.6M68.5 128.1v2.3M72.9 125.9h.1M72.9 128.1h.1M72.9 121.5h.1"/>
<path d="M72.9 121.5v2.2M72.9 125.9v2.2M110.5 123.7h.1M110.5 125.9h.1M110.5 128.1h.1M110.5 130.4h.1M110.5 123.7h2.2M110.5 125.9v4.5M110.5 130.4h2.2M112.7 123.7h.1M112.7 125.9h.1M112.7 130.4h.1"/>
<path d="M112.7 132.6h.1M112.7 123.7v2.2M112.7 130.4v2.2M112.7 125.9h15.4M112.7 132.6h8.8M163.5 123.7h.1M163.5 123.7v4.4M187.8 123.7h.1M187.8 123.7v4.4M187.8 123.7h6.6M15.5 143.6h.1M15.5 143.6h6.6"/>
</g>
<g fill="#f00" stroke="#f00" stroke-width=".21">
<circle cx="187.8" cy="86.1" r=".42"/>
<circle cx="181.2" cy="79.5" r=".42"/>
<circle cx="187.8" cy="90.6" r=".42"/>
<circle cx="110.4" cy="128.1" r=".42"/>
<circle cx="72.9" cy="128.1" r=".42"/>
<circle cx="103.8" cy="33.1" r=".42"/>
<circle cx="161.3" cy="75.1" r=".42"/>
<circle cx="103.8" cy="88.3" r=".42"/>
</g>
<g font-size="2.8">
<text x="170.1" y="28.9">Limit switches and nano</text>
<text x="143.6" y="62.1">Power Block</text>
<text x="154.7" y="101.9">Reusable Debugging Button</text>
<text x="72.9" y="146">Motor Controller</text>
</g>
<g font-size="2" fill="#00c">
<text x="49.7" y="9.8">NC</text>
<text x="49.7" y="12">ID</text>
<text x="70.9" y="12">VOFF</text>
<text x="71.7" y="9.8">Vbus</text>
<text x="49.7" y="14.2">RF0U</text>
<text x="49.7" y="16.4">RF1U</text>
<text x="72.4" y="14.2">RE3</text>
<text x="72.4" y="16.4">RB7</text>
<text x="49.7" y="18.6">RB6</text>
<text x="49.7" y="20.8">RB4</text>
<text x="49.7" y="23">RC2</text>
<text x="70.7" y="18.6">GND1</text>
<text x="72.2" y="20.8">VTG</text>
<text x="72.4" y="23">RA7</text>
<text x="49.7" y="25.2">RC3</text>
<text x="49.7" y="27.4">RB2</text>
<text x="49.7" y="29.6">RB1</text>
<text x="72.4" y="25.2">RA6</text>
<text x="72.4" y="27.4">RA5</text>
<text x="72.4" y="29.6">RB3</text>
<text x="49.7" y="31.9">RC4</text>
<text x="49.7" y="34.1">RC5</text>
<text x="72.4" y="31.9">RB0</text>
<text x="72.4" y="34.1">RA2</text>
<text x="49.7" y="36.3">RC6</text>
<text x="49.7" y="38.5">RD4</text>
<text x="49.7" y="40.7">GND4</text>
<text x="70.7" y="40.7">GND2</text>
<text x="72.4" y="36.3">RA1</text>
<text x="72.4" y="38.5">RA0</text>
<text x="49.7" y="42.9">RA3</text>
<text x="49.7" y="45.1">RA4</text>
<text x="49.7" y="47.3">RE2</text>
<text x="72.3" y="42.9">RD7</text>
<text x="72.3" y="45.1">RD6</text>
<text x="72.3" y="47.3">RD5</text>
<text x="118.2" y="42.9">short long</text>
<text x="49.7" y="49.5">RC7</text>
<text x="49.7" y="51.7">RD0</text>
<text x="49.7" y="54">RD1</text>
<text x="72.4" y="49.5">RB5</text>
<text x="72.5" y="51.7">RF7</text>
<text x="72.5" y="54">RF6</text>
<text x="49.7" y="56.2">RD2</text>
<text x="49.7" y="58.4">RD3</text>
<text x="72.5" y="56.2">RF5</text>
<text x="72.5" y="58.4">RF4</text>
<text x="49.7" y="60.6">GND5</text>
<text x="49.7" y="62.8">RF0</text>
<text x="49.7" y="65">RF1</text>
<text x="70.7" y="60.6">GND3</text>
<text x="72.4" y="62.8">RE1</text>
<text x="72.4" y="65">RE0</text>
<text x="104.8" y="60.7" transform="rotate(-90 104.8 60.7)">long short</text>
<text x="27.6" y="71.6">long short</text>
<text x="49.7" y="67.2">RF2</text>
<text x="49.7" y="69.4">RF3</text>
<text x="72.3" y="67.2">RC1</text>
<text x="72.3" y="69.4">RC0</text>
<text x="184.3" y="67.4" transform="rotate(-90 184.3 67.4)">Input</text>
<text x="188.8" y="67.4" transform="rotate(-90 188.8 67.4)">Ground</text>
<text x="107" y="85.1" transform="rotate(-90 107 85.1)">long short</text>
<text x="80.6" y="104.8">ReverseB</text>
<text x="80.6" y="107">Foward_B</text>
<text x="93.9" y="104.8">ReverseA</text>
<text x="94.1" y="107">ForwardA</text>
<text x="80.6" y="109.2">Out2B</text>
<text x="97.1" y="109.2">Out2A</text>
<text x="80.6" y="115.8">GND1</text>
<text x="97.2" y="115.8">GND2</text>
<text x="80.6" y="124.7">Out1B</text>
<text x="97.1" y="124.7">Out1A</text>
<text x="80.6" y="126.9">PVCCB</text>
<text x="80.6" y="129.1">VCC</text>
<text x="95.9" y="126.9">PVCCA</text>
<text x="98.9" y="129.1">D1A</text>
</g>
<g font-size="2">
<text x="41.3" y="12.8">1</text>
<text x="41.3" y="15">1</text>
<text x="105.6" y="17.2">1</text>
<text x="112.2" y="12.8">1</text>
<text x="83.5" y="23.8">1</text>
<text x="41.3" y="26">1</text>
<text x="83.5" y="26">1</text>
<text x="134.3" y="26">1</text>
<text x="83.5" y="30.5">1</text>
<text x="83.5" y="34.9">1</text>
<text x="83.5" y="37.1">1</text>
<text x="114.4" y="41.5">2</text>
<text x="129.7" y="41.5">1</text>
<text x="138.7" y="38" transform="rotate(-90 138.7 38)">1</text>
<text x="143.2" y="38" transform="rotate(-90 143.2 38)">2</text>
<text x="147.6" y="38" transform="rotate(-90 147.6 38)">3</text>
<text x="41.3" y="45.9">1</text>
<text x="41.3" y="48.1">1</text>
<text x="41.3" y="50.3">1</text>
<text x="103.4" y="49.2" transform="rotate(-90 103.4 49.2)">2</text>
<text x="41.3" y="61.4">1</text>
<text x="41.3" y="63.6">1</text>
<text x="103.4" y="64.5" transform="rotate(-90 103.4 64.5)">1</text>
<text x="110" y="64.7" transform="rotate(-90 110 64.7)">1</text>
<text x="116.6" y="60.1" transform="rotate(-90 116.6 60.1)">1</text>
<text x="121.1" y="60.1" transform="rotate(-90 121.1 60.1)">2</text>
<text x="125.5" y="60.1" transform="rotate(-90 125.5 60.1)">3</text>
<text x="23.8" y="70.2">1</text>
<text x="39.1" y="70.2">2</text>
<text x="182.9" y="71.2" transform="rotate(-90 182.9 71.2)">1</text>
<text x="187.4" y="71.2" transform="rotate(-90 187.4 71.2)">2</text>
<text x="191.8" y="71.2" transform="rotate(-90 191.8 71.2)">3</text>
<text x="105.6" y="73.6" transform="rotate(-90 105.6 73.6)">2</text>
<text x="156.3" y="72.4">1</text>
<text x="156.3" y="81.3">1</text>
<text x="103.2" y="87.9">1</text>
<text x="105.6" y="88.9" transform="rotate(-90 105.6 88.9)">1</text>
<text x="156.3" y="85.7">3</text>
<text x="112.2" y="92.3">1</text>
<text x="156.3" y="90.1">2</text>
<text x="63.4" y="101.2">1</text>
<text x="61.2" y="105.6">1</text>
<text x="76.9" y="103.4">1</text>
<text x="76.9" y="105.6">2</text>
<text x="76.9" y="107.8">3</text>
<text x="105.4" y="107.8">10</text>
<text x="105.4" y="105.6">11</text>
<text x="105.4" y="103.4">12</text>
<text x="65.7" y="112.2">1</text>
<text x="127.7" y="111.1" transform="rotate(-90 127.7 111.1)">1</text>
<text x="74.8" y="114.4">FIN</text>
<text x="105.4" y="114.4">FIN2</text>
<text x="61.2" y="121.1">1</text>
<text x="76.9" y="123.3">4</text>
<text x="76.9" y="125.5">5</text>
<text x="105.4" y="125.5">8</text>
<text x="105.4" y="123.3">9</text>
<text x="127.7" y="122" transform="rotate(-90 127.7 122)">2</text>
<text x="162.9" y="123.3">1</text>
<text x="167.5" y="123.3">3</text>
<text x="182.8" y="123.3">4</text>
<text x="194" y="124.4" transform="rotate(-90 194 124.4)">1</text>
<text x="10.4" y="127.7">1</text>
<text x="10.4" y="129.9">2</text>
<text x="15" y="129.9">1</text>
<text x="15" y="127.7">1</text>
<text x="76.9" y="127.7">6</text>
<text x="105.4" y="127.7">7</text>
<text x="167.5" y="127.7">1</text>
<text x="182.8" y="127.7">2</text>
<text x="10.4" y="132.1">3</text>
<text x="10.4" y="134.3">4</text>
<text x="10.4" y="136.5">5</text>
<text x="15" y="132.1">1</text>
<text x="15" y="136.5">1</text>
<text x="15" y="134.3">1</text>
<text x="10.4" y="138.7">6</text>
<text x="10.4" y="141">7</text>
<text x="10.4" y="143.2">8</text>
<text x="15" y="138.7">1</text>
<text x="15" y="141">1</text>
</g>
<g font-size="1.9">
<text x="50.2" y="5.3">U2</text>
<text x="81.7" y="6.2">+5V</text>
<text x="92.8" y="8.4">c8</text>
<text x="94.1" y="11">.1uF</text>
<text x="101.6" y="10.6">c9</text>
<text x="114.9" y="10.6">J7</text>
<text x="8.8" y="12.8">Pin6OfRibbonCable</text>
<text x="8.8" y="17.2">Pin7OfRibbonCable</text>
<text x="28.7" y="12.8">J2</text>
<text x="28.7" y="17.2">J5</text>
<text x="90.6" y="12.8">+5V</text>
<text x="101.6" y="15">.1uF</text>
<text x="106" y="12.8">+5V</text>
<text x="114.9" y="17.2">J6</text>
<text x="121.5" y="15">placeHolderForMoistureSensorALead</text>
<text x="90.6" y="23.9">J33</text>
<text x="108.3" y="21.7">placeHolderForConenctionToMoistureSensorBLead</text>
<text x="139.2" y="23.9">J23</text>
<text x="11" y="28.3">Pin2OfRibbonCable</text>
<text x="28.7" y="26.1">J3</text>
<text x="90.6" y="26.1">backUp_JMD</text>
<text x="90.6" y="28.3">Backup_JMD</text>
<text x="106" y="26.1">R2</text>
<text x="106" y="28.3">10K</text>
<text x="141.4" y="26.1">testPoint</text>
<text x="86.2" y="30.5">J32 Backup_JMD</text>
<text x="90.6" y="32.7">J31</text>
<text x="106" y="34.9">J30</text>
<text x="150.2" y="34.9">463093691402_Limit_JMD</text>
<text x="152.5" y="32.7">S1</text>
<text x="90.6" y="37.1">BackupPoint_JMD</text>
<text x="90.6" y="39.3">J4Pin1ofRibbonCable</text>
<text x="117.1" y="38.2">J39</text>
<text x="121.5" y="39.3">Jumper_JMD</text>
<text x="159.1" y="39.3">c5</text>
<text x="163.5" y="41.5">+5V</text>
<text x="114.9" y="47.8">463093691402_Limit_JMD</text>
<text x="154.7" y="43.8">.1uf</text>
<text x="6.6" y="50.4">BackupPoint_JMD</text>
<text x="6.6" y="48.2">BackupPoint_JMD</text>
<text x="6.6" y="52.6">BackupPoint_JMD</text>
<text x="26.5" y="50.4">J28</text>
<text x="26.5" y="48.2">J29</text>
<text x="26.5" y="52.6">J27</text>
<text x="99.4" y="50.4">J37</text>
<text x="130.4" y="52.6">S2</text>
<text x="182.5" y="58.1">LM7805_JMD</text>
<text x="188" y="56.1">U1</text>
<text x="8.8" y="63.6">BackupPoint_JMD</text>
<text x="8.8" y="65.9">BackupPoint_JMD</text>
<text x="26.5" y="63.6">J25</text>
<text x="26.5" y="65.9">J26</text>
<text x="88.4" y="63.6">Jumper_JMD</text>
<text x="121.5" y="70.3">c6</text>
<text x="128.1" y="70.3">+5V</text>
<text x="145.8" y="70.3">J15</text>
<text x="167.9" y="70.3">F1</text>
<text x="15.5" y="74.7">R3</text>
<text x="15.5" y="76.9">10K</text>
<text x="26.5" y="76">Jumper_JMD</text>
<text x="39.8" y="74.7">J40</text>
<text x="49.1" y="76">PIC18F57Q43_JMD</text>
<text x="108.3" y="74.7">testPoint_JMD</text>
<text x="110.5" y="76.9">J16</text>
<text x="123.7" y="72.5">.1uf</text>
<text x="145.8" y="76.9">testPoint_JMD</text>
<text x="172.3" y="72.5">FUSE</text>
<text x="176.8" y="76.9">+9V</text>
<text x="196.7" y="74.7">+5V</text>
<text x="108.3" y="83.5">J38</text>
<text x="174.6" y="83.5">c3</text>
<text x="192.2" y="81.3">c4</text>
<text x="201.1" y="83.5">R1</text>
<text x="23.4" y="85.7">D1</text>
<text x="23.4" y="88.4">BlueLED</text>
<text x="95" y="88">J9</text>
<text x="110.5" y="88">Jumper_JMD</text>
<text x="179" y="85.7">.33uf</text>
<text x="192.2" y="85.7">.1uf</text>
<text x="201.1" y="85.7">100</text>
<text x="81.7" y="90.2">testPoint_JMD</text>
<text x="121.5" y="92.4">J8</text>
<text x="132.6" y="92.4">J1</text>
<text x="132.6" y="94.6">Barrel_Jack_Switch_JMD</text>
<text x="53" y="101.2">J10</text>
<text x="55.2" y="99">BackupPoint_JMD</text>
<text x="81.1" y="98.1">U3</text>
<text x="114.9" y="96.8">testpoint_JMD</text>
<text x="48.6" y="107.8">J11</text>
<text x="161.3" y="103.4">+5V</text>
<text x="163.5" y="107.8">c7</text>
<text x="48.6" y="110.1">BackupPoint_JMD</text>
<text x="55.2" y="112.3">J12</text>
<text x="122.9" y="111.8">M2</text>
<text x="163.5" y="112.3">.1uf</text>
<text x="55.2" y="116.7">BackupPoint_JMD</text>
<text x="165.7" y="116.7">R4</text>
<text x="165.7" y="118.9">10k</text>
<text x="4.4" y="123.3">J18</text>
<text x="48.6" y="125.5">BackupPoint_JMD</text>
<text x="50.8" y="121.1">J13</text>
<text x="66.3" y="125.5">+5V</text>
<text x="110.5" y="121.1">Motor_DC_JMD</text>
<text x="148" y="125.5">J14</text>
<text x="171.7" y="120.2">S3</text>
<text x="26.5" y="129.9">Pin1ofRibbonCable J19</text>
<text x="119.3" y="129.9">VDD</text>
<text x="139.2" y="127.7">DebuggingJumpPoint_JMD</text>
<text x="196.7" y="127.7">J24</text>
<text x="22.1" y="134.4">J34 Backup_JMD</text>
<text x="22.1" y="136.6">J35 Backup_JMD</text>
<text x="26.5" y="132.2">Pin2OfRibbonCableJ20</text>
<text x="72.7" y="134.4">C1</text>
<text x="72.7" y="136.4">.1uF</text>
<text x="81.3" y="135.3">FAN8011N_JMD</text>
<text x="116.9" y="136.6">C2</text>
<text x="171.9" y="133">SW_DPST_JMD</text>
<text x="187.8" y="132.2">DebuggingJumpPoint_JMD</text>
<text x="22.1" y="138.8">J36 Backup_JMD</text>
<text x="26.5" y="141">Pin6OfRibbonCableJ21</text>
<text x="26.5" y="143.2">Pin7OfRibbonCableJ22</text>
<text x="116.9" y="138.6">.1uF</text>
<text x="132.6" y="143.2">Title</text>
<text x="132.6" y="149.8">Size</text>
<text x="141.4" y="149.8">Document Number</text>
<text x="141.4" y="145.4">Moisture Sesnsor circuit</text>
<text x="205.5" y="149.8">Rev</text>
<text x="4.4" y="152">RibbonCable</text>
<text x="134.8" y="152">A</text>
<text x="141.4" y="152">&lt;Doc&gt;</text>
<text x="207.7" y="152">1</text>
<text x="132.6" y="156.5">Date:</text>
<text x="144.1" y="156.5">Monday, October 20, 2025</text>
<text x="176.8" y="156.5">Sheet</text>
<text x="187.8" y="156.5">1</text>
<text x="194.4" y="156.5">of</text>
<text x="201.1" y="156.5">1</text>
</g>
<g font-size="1.9" fill="#00c">
<text x="35.6" y="14.1">port</text>
<text x="35.6" y="16.3">port</text>
<text x="115.6" y="14.1">port</text>
<text x="108.9" y="18.6">port</text>
<text x="35.6" y="27.4">port</text>
<text x="86.8" y="25.2">port</text>
<text x="86.8" y="27.4">port</text>
<text x="137.7" y="27.4">port</text>
<text x="86.8" y="31.8">port</text>
<text x="139" y="34.7" transform="rotate(-90 139 34.7)">COM</text>
<text x="146.1" y="35.1" transform="rotate(-90 146.1 35.1)">NO</text>
<text x="150.3" y="35.1" transform="rotate(-90 150.3 35.1)">NC</text>
<text x="86.8" y="36.2">port</text>
<text x="86.8" y="38.4">port</text>
<text x="35.6" y="47.3">port</text>
<text x="35.6" y="49.5">port</text>
<text x="35.6" y="51.7">port</text>
<text x="116.9" y="56.8" transform="rotate(-90 116.9 56.8)">COM</text>
<text x="124" y="57.2" transform="rotate(-90 124 57.2)">NO</text>
<text x="128.2" y="57.2" transform="rotate(-90 128.2 57.2)">NC</text>
<text x="35.6" y="62.8">port</text>
<text x="35.6" y="65">port</text>
<text x="111.4" y="70.5" transform="rotate(-90 111.4 70.5)">port</text>
<text x="193.2" y="67.4" transform="rotate(-90 193.2 67.4)">Output</text>
<text x="150.5" y="73.8">port</text>
<text x="97.5" y="89.3">port</text>
<text x="147.4" y="84.2">Center</text>
<text x="148" y="88.2">Shunt</text>
<text x="115.6" y="93.7">port</text>
<text x="147.4" y="92.2">Spring</text>
<text x="55.5" y="107">port</text>
<text x="57.7" y="102.5">port</text>
<text x="59.9" y="113.6">port</text>
<text x="130.2" y="112" transform="rotate(-90 130.2 112)">+</text>
<text x="55.5" y="122.4">port</text>
<text x="129.8" y="120.9" transform="rotate(-90 129.8 120.9)">-</text>
<text x="157.1" y="124.6">port</text>
<text x="18.3" y="131.3">port</text>
<text x="18.3" y="129.1">port</text>
<text x="195.4" y="130.1" transform="rotate(-90 195.4 130.1)">port</text>
<text x="18.3" y="133.5">port</text>
<text x="18.3" y="137.9">port</text>
<text x="18.3" y="135.7">port</text>
<text x="18.3" y="140.1">port</text>
<text x="18.3" y="142.3">port</text>
</g>
<g font-size="1.6">
<text x="23.2" y="1.7">5</text>
<text x="65.1" y="1.7">4</text>
<text x="107.1" y="1.7">3</text>
<text x="149.1" y="1.7">2</text>
<text x="191.1" y="1.7">1</text>
<text x=".6" y="22.9">D</text>
<text x="212.7" y="22.9">D</text>
<text x=".6" y="61.6">C</text>
<text x="212.7" y="61.6">C</text>
<text x=".6" y="100.3">B</text>
<text x="212.7" y="100.3">B</text>
<text x=".6" y="138.9">A</text>
<text x="212.7" y="138.9">A</text>
<text x="23.2" y="158.5">5</text>
<text x="65.1" y="158.5">4</text>
<text x="107.1" y="158.5">3</text>
<text x="149.1" y="158.5">2</text>
<text x="191.1" y="158.5">1</text>
</g>
</svg>
